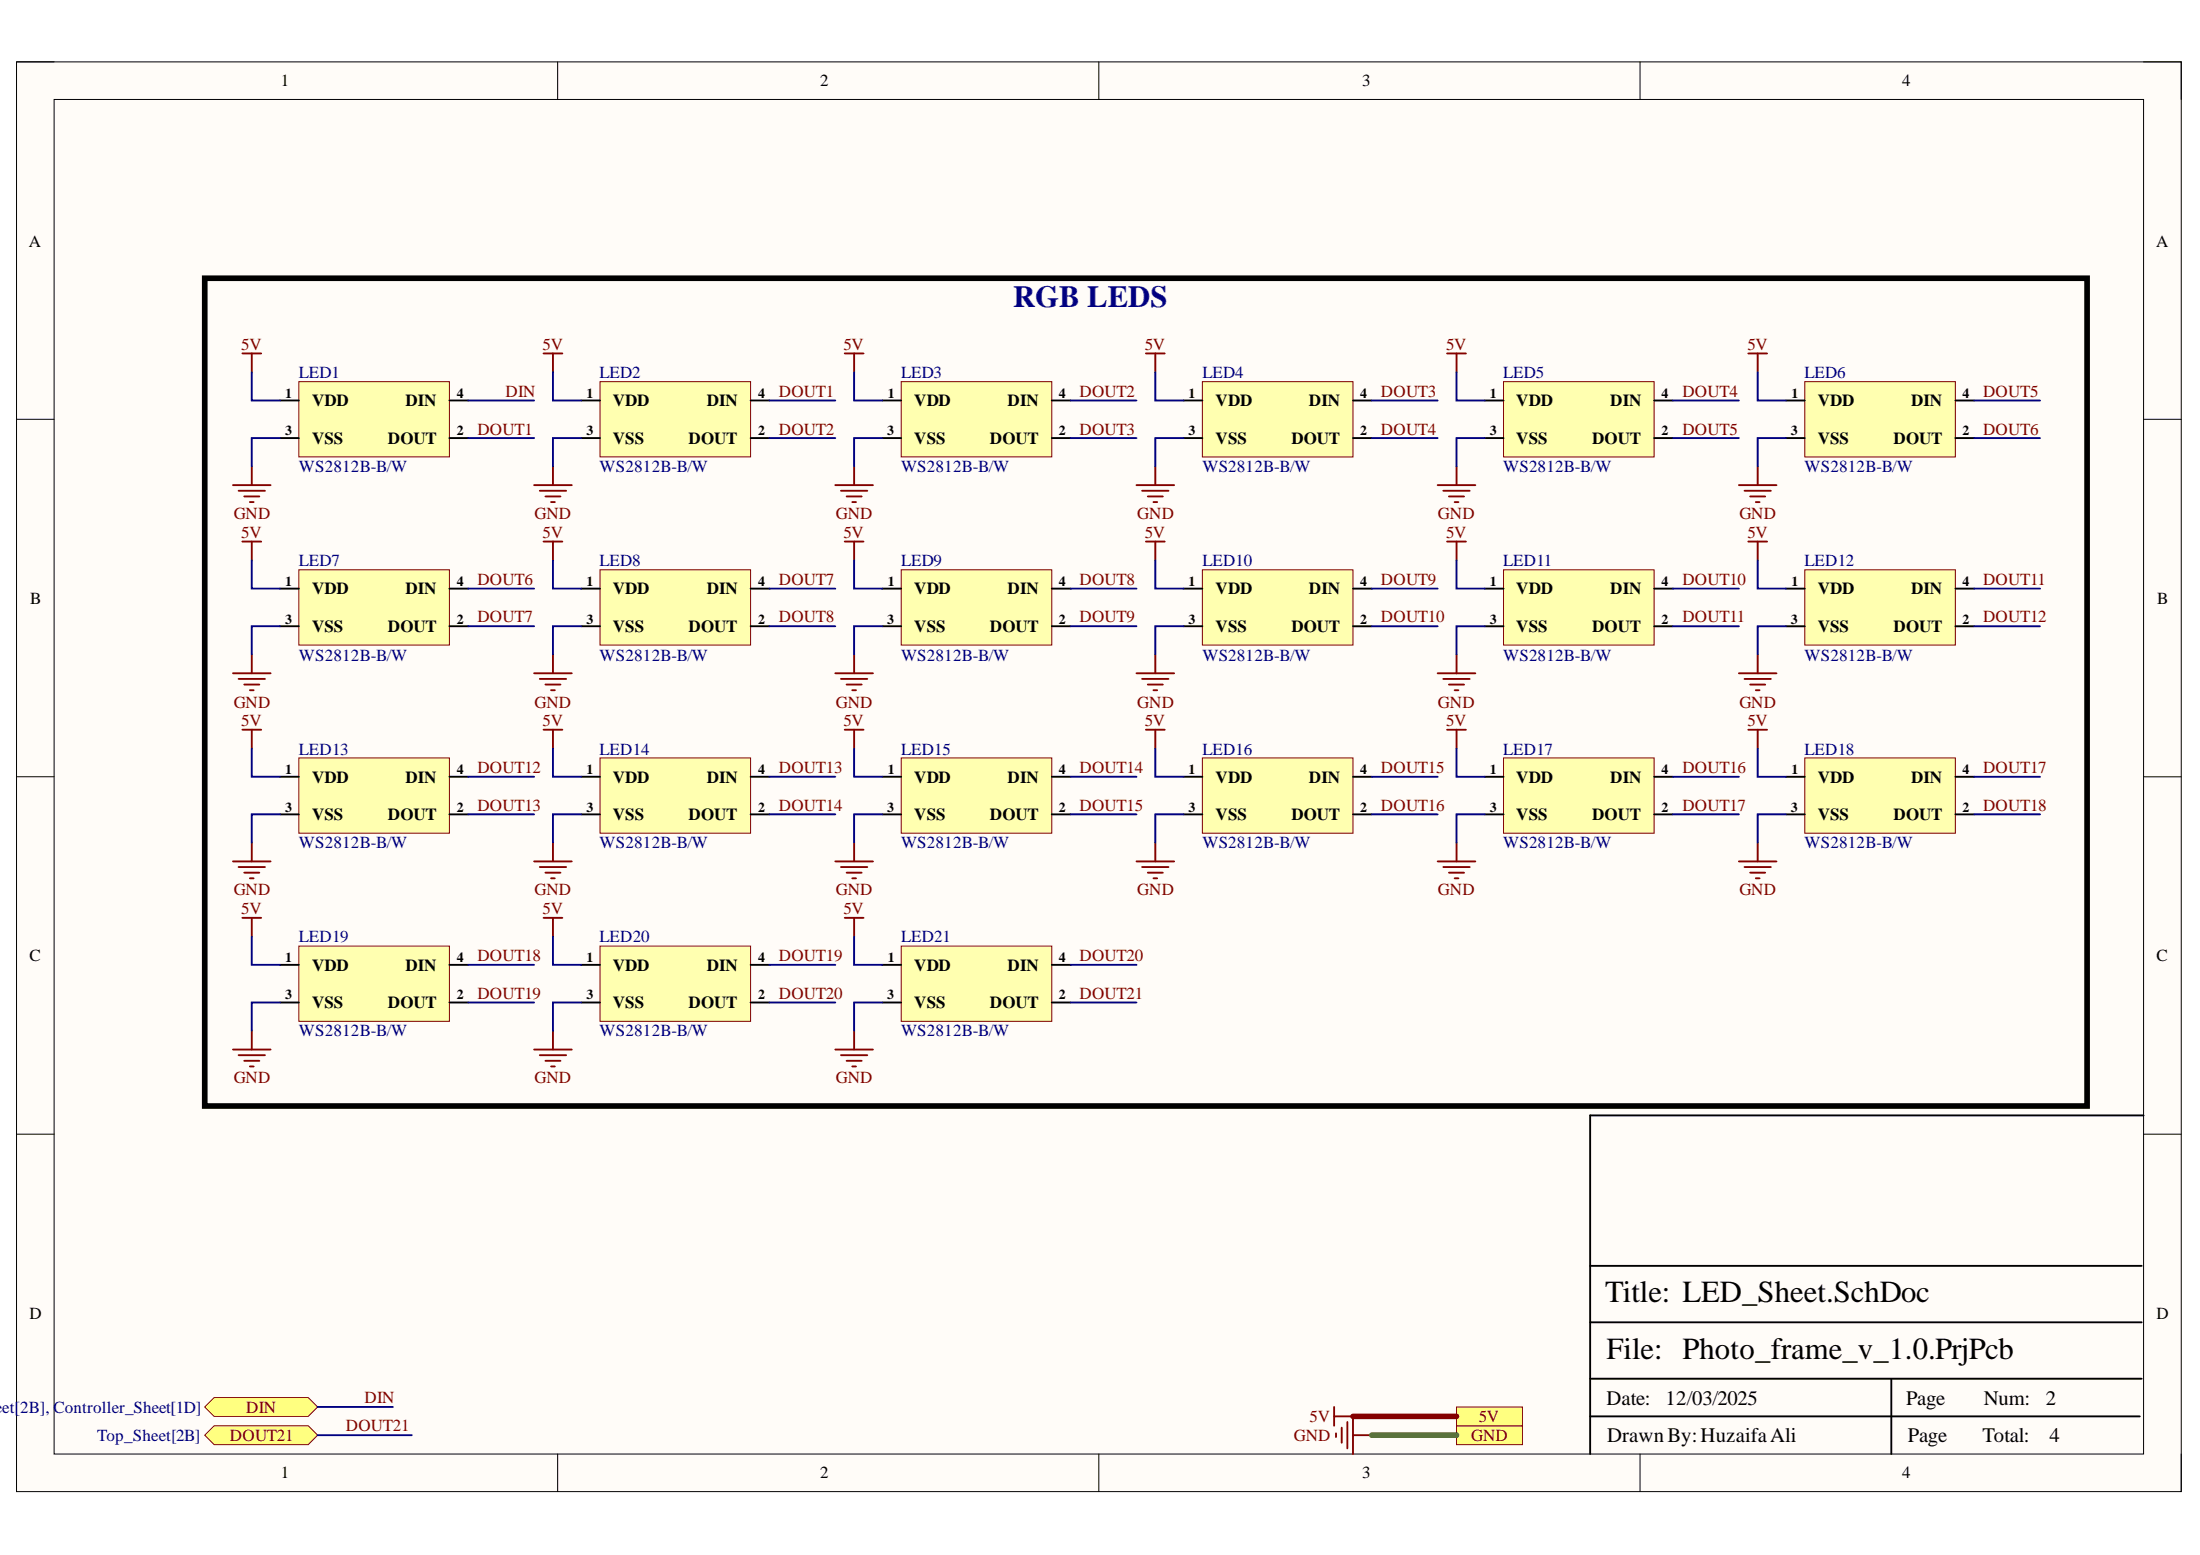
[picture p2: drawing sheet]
<svg xmlns="http://www.w3.org/2000/svg" width="297mm" height="210mm" viewBox="0 0 297 210" stroke-linecap="round" stroke-linejoin="round" font-family="sans-serif">
<path d="M2.2 8.4h292.3v192.9h-292.3z" fill-rule="evenodd" fill="#fffcf8"/>
<path d="M2.2 8.4h292.3v192.9h-292.3z" fill="none" stroke="#000" stroke-width=".14"/>
<path d="M7.3 13.4h282.1v182.9h-282.1z" fill-rule="evenodd" fill="#fffcf8"/>
<g fill="none" stroke="#000" stroke-width=".14">
<path d="M2.2 8.3h5.1M7.3 13.4h282.1v182.9h-282.1zM75.3 8.3v5.1M148.4 8.3v5.1M221.4 8.4v5M289.4 8.4h5.1v5M2.2 56.6h5.1M289.4 56.6h5.1M2.2 104.9h5.1M289.4 104.9h5.1M2.2 153.1h5.1M289.4 153.1h5.1"/>
<path d="M75.3 196.3v5M148.4 196.3v5M221.4 196.3v5M294.5 196.3v5"/>
</g>
<path d="M289.4 150.6h-74.7v45.7M214.7 178.5h74.5M214.7 170.9h74.5M214.7 191.2h74.2M214.7 186.1h74.5M255.4 186.1v10.2" fill="none" stroke="#000" stroke-width=".25"/>
<path d="M40.3 51.5h20.4v10.2h-20.4z" fill-rule="evenodd" fill="#ffffb0"/>
<path d="M40.3 51.5h20.4v10.2h-20.4z" fill="none" stroke="#800000" stroke-width=".14"/>
<path d="M37.8 54.1h2.5M37.8 59.1h2.5M60.7 54.1h2.5M60.7 59.1h2.5" fill="none" stroke="#000" stroke-width=".25"/>
<path d="M32.7 47.7h2.6M34 47.7v2.5M31.5 65.5h5M32.2 66.2h3.6M33 67h2M33.7 67.8h.5M34 62.9v2.6" fill="none" stroke="#800000" stroke-width=".25"/>
<path d="M27.6 189.9l1.3-1.2h12.7l1.3 1.2-1.3 1.3h-12.7z" fill-rule="evenodd" fill="#ffff80"/>
<path d="M27.6 189.9l1.3-1.2h12.7l1.3 1.2-1.3 1.3h-12.7z" fill="none" stroke="#800000" stroke-width=".14"/>
<path d="M180.4 193.5v.5M181.2 192.7v2.1M181.9 192v3.5M182.7 191.2v5.1M182.7 193.7h2.5" fill="none" stroke="#800000" stroke-width=".25"/>
<path d="M196.7 192.5h8.9v2.5h-8.9z" fill-rule="evenodd" fill="#ffff80"/>
<path d="M196.7 192.5h8.9v2.5h-8.9z" fill="none" stroke="#800000" stroke-width=".14"/>
<path d="M180.1 189.9v2.6M180.1 191.2h2.6" fill="none" stroke="#800000" stroke-width=".25"/>
<path d="M196.7 189.9h8.9v2.6h-8.9z" fill-rule="evenodd" fill="#ffff80"/>
<path d="M196.7 189.9h8.9v2.6h-8.9z" fill="none" stroke="#800000" stroke-width=".14"/>
<path d="M27.6 193.7l1.3-1.2h12.7l1.3 1.2-1.3 1.3h-12.7z" fill-rule="evenodd" fill="#ffff80"/>
<path d="M27.6 193.7l1.3-1.2h12.7l1.3 1.2-1.3 1.3h-12.7z" fill="none" stroke="#800000" stroke-width=".14"/>
<path d="M81 51.5h20.3v10.2h-20.3z" fill-rule="evenodd" fill="#ffffb0"/>
<path d="M81 51.5h20.3v10.2h-20.3z" fill="none" stroke="#800000" stroke-width=".14"/>
<path d="M78.5 54.1h2.5M78.5 59.1h2.5M101.3 54.1h2.6M101.3 59.1h2.6" fill="none" stroke="#000" stroke-width=".25"/>
<path d="M73.4 47.7h2.5M74.7 47.7v2.5M72.1 65.5h5.1M72.9 66.2h3.5M73.6 67h2.1M74.4 67.8h.5M74.7 62.9v2.6" fill="none" stroke="#800000" stroke-width=".25"/>
<path d="M121.7 51.5h20.3v10.2h-20.3z" fill-rule="evenodd" fill="#ffffb0"/>
<path d="M121.7 51.5h20.3v10.2h-20.3z" fill="none" stroke="#800000" stroke-width=".14"/>
<path d="M119.1 54.1h2.6M119.1 59.1h2.6M142 54.1h2.6M142 59.1h2.6" fill="none" stroke="#000" stroke-width=".25"/>
<path d="M114.1 47.7h2.5M115.3 47.7v2.5M112.8 65.5h5.1M113.5 66.2h3.6M114.3 67h2M115.1 67.8h.5M115.3 62.9v2.6" fill="none" stroke="#800000" stroke-width=".25"/>
<path d="M162.3 51.5h20.4v10.2h-20.4z" fill-rule="evenodd" fill="#ffffb0"/>
<path d="M162.3 51.5h20.4v10.2h-20.4z" fill="none" stroke="#800000" stroke-width=".14"/>
<path d="M159.8 54.1h2.5M159.8 59.1h2.5M182.7 54.1h2.5M182.7 59.1h2.5" fill="none" stroke="#000" stroke-width=".25"/>
<path d="M154.7 47.7h2.6M156 47.7v2.5M153.4 65.5h5.1M154.2 66.2h3.6M155 67h2M155.7 67.8h.5M156 62.9v2.6" fill="none" stroke="#800000" stroke-width=".25"/>
<path d="M203 51.5h20.3v10.2h-20.3z" fill-rule="evenodd" fill="#ffffb0"/>
<path d="M203 51.5h20.3v10.2h-20.3z" fill="none" stroke="#800000" stroke-width=".14"/>
<path d="M200.5 54.1h2.5M200.5 59.1h2.5M223.3 54.1h2.6M223.3 59.1h2.6" fill="none" stroke="#000" stroke-width=".25"/>
<path d="M195.4 47.7h2.5M196.7 47.7v2.5M194.1 65.5h5.1M194.9 66.2h3.5M195.6 67h2.1M196.4 67.8h.5M196.7 63v2.5" fill="none" stroke="#800000" stroke-width=".25"/>
<path d="M243.7 51.5h20.3v10.2h-20.3z" fill-rule="evenodd" fill="#ffffb0"/>
<path d="M243.7 51.5h20.3v10.2h-20.3z" fill="none" stroke="#800000" stroke-width=".14"/>
<path d="M241.1 54.1h2.6M241.1 59.1h2.6M264 54.1h2.5M264 59.1h2.5" fill="none" stroke="#000" stroke-width=".25"/>
<path d="M236 47.7h2.6M237.3 47.7v2.5M234.8 65.5h5.1M235.5 66.2h3.6M236.3 67h2M237.1 67.8h.5M237.3 63v2.5" fill="none" stroke="#800000" stroke-width=".25"/>
<path d="M40.3 76.9h20.4v10.2h-20.4z" fill-rule="evenodd" fill="#ffffb0"/>
<path d="M40.3 76.9h20.4v10.2h-20.4z" fill="none" stroke="#800000" stroke-width=".14"/>
<path d="M37.8 79.5h2.5M60.7 79.5h2.5M37.8 84.5h2.5M60.7 84.5h2.5" fill="none" stroke="#000" stroke-width=".25"/>
<path d="M32.7 73.1h2.6M34 73.1v2.5M31.5 90.9h5M32.2 91.6h3.6M33 92.4h2M33.7 93.2h.5M34 88.3v2.6" fill="none" stroke="#800000" stroke-width=".25"/>
<path d="M81 76.9h20.3v10.2h-20.3z" fill-rule="evenodd" fill="#ffffb0"/>
<path d="M81 76.9h20.3v10.2h-20.3z" fill="none" stroke="#800000" stroke-width=".14"/>
<path d="M78.5 79.5h2.5M101.3 79.5h2.6M78.5 84.5h2.5M101.3 84.5h2.6" fill="none" stroke="#000" stroke-width=".25"/>
<path d="M73.4 73.1h2.5M74.7 73.1v2.5M72.1 90.9h5.1M72.9 91.6h3.5M73.6 92.4h2.1M74.4 93.2h.5M74.7 88.3v2.6" fill="none" stroke="#800000" stroke-width=".25"/>
<path d="M121.7 76.9h20.3v10.2h-20.3z" fill-rule="evenodd" fill="#ffffb0"/>
<path d="M121.7 76.9h20.3v10.2h-20.3z" fill="none" stroke="#800000" stroke-width=".14"/>
<path d="M119.1 79.5h2.6M142 79.5h2.6M119.1 84.5h2.6M142 84.5h2.6" fill="none" stroke="#000" stroke-width=".25"/>
<path d="M114.1 73.1h2.5M115.3 73.1v2.5M112.8 90.9h5.1M113.5 91.6h3.6M114.3 92.4h2M115.1 93.2h.5M115.3 88.3v2.6" fill="none" stroke="#800000" stroke-width=".25"/>
<path d="M162.3 76.9h20.4v10.2h-20.4z" fill-rule="evenodd" fill="#ffffb0"/>
<path d="M162.3 76.9h20.4v10.2h-20.4z" fill="none" stroke="#800000" stroke-width=".14"/>
<path d="M159.8 79.5h2.5M182.7 79.5h2.5M159.8 84.5h2.5M182.7 84.5h2.5" fill="none" stroke="#000" stroke-width=".25"/>
<path d="M154.7 73.1h2.6M156 73.1v2.5M153.4 90.9h5.1M154.2 91.6h3.6M155 92.4h2M155.7 93.2h.5M156 88.3v2.6" fill="none" stroke="#800000" stroke-width=".25"/>
<path d="M203 76.9h20.3v10.2h-20.3z" fill-rule="evenodd" fill="#ffffb0"/>
<path d="M203 76.9h20.3v10.2h-20.3z" fill="none" stroke="#800000" stroke-width=".14"/>
<path d="M200.5 79.5h2.5M223.3 79.5h2.6M200.5 84.5h2.5M223.3 84.5h2.6" fill="none" stroke="#000" stroke-width=".25"/>
<path d="M195.4 73.1h2.5M196.7 73.1v2.6M194.1 90.9h5.1M194.9 91.6h3.5M195.6 92.4h2.1M196.4 93.2h.5M196.7 88.3v2.6" fill="none" stroke="#800000" stroke-width=".25"/>
<path d="M243.7 76.9h20.3v10.2h-20.3z" fill-rule="evenodd" fill="#ffffb0"/>
<path d="M243.7 76.9h20.3v10.2h-20.3z" fill="none" stroke="#800000" stroke-width=".14"/>
<path d="M241.1 79.5h2.6M264 79.5h2.5M241.1 84.5h2.6M264 84.5h2.5" fill="none" stroke="#000" stroke-width=".25"/>
<path d="M236 73.1h2.6M237.3 73.1v2.6" fill="none" stroke="#800000" stroke-width=".25"/>
<path d="M40.3 102.3h20.4v10.2h-20.4z" fill-rule="evenodd" fill="#ffffb0"/>
<path d="M40.3 102.3h20.4v10.2h-20.4z" fill="none" stroke="#800000" stroke-width=".14"/>
<path d="M37.8 104.9h2.5M37.8 109.9h2.5M60.7 104.9h2.5M60.7 109.9h2.5" fill="none" stroke="#000" stroke-width=".25"/>
<path d="M32.7 98.5h2.6M34 98.5v2.5M31.5 116.3h5M32.2 117h3.6M33 117.8h2M33.7 118.6h.5M34 113.7v2.6" fill="none" stroke="#800000" stroke-width=".25"/>
<path d="M81 102.3h20.3v10.2h-20.3z" fill-rule="evenodd" fill="#ffffb0"/>
<path d="M81 102.3h20.3v10.2h-20.3z" fill="none" stroke="#800000" stroke-width=".14"/>
<path d="M78.5 104.9h2.5M78.5 109.9h2.5M101.3 104.9h2.6M101.3 109.9h2.6" fill="none" stroke="#000" stroke-width=".25"/>
<path d="M73.4 98.5h2.5M74.7 98.5v2.5M72.1 116.3h5.1M72.9 117h3.5M73.6 117.8h2.1M74.4 118.6h.5M74.7 113.7v2.6" fill="none" stroke="#800000" stroke-width=".25"/>
<path d="M121.7 102.3h20.3v10.2h-20.3z" fill-rule="evenodd" fill="#ffffb0"/>
<path d="M121.7 102.3h20.3v10.2h-20.3z" fill="none" stroke="#800000" stroke-width=".14"/>
<path d="M119.1 104.9h2.6M119.1 109.9h2.6M142 104.9h2.6M142 109.9h2.6" fill="none" stroke="#000" stroke-width=".25"/>
<path d="M114.1 98.5h2.5M115.3 98.5v2.5M112.8 116.3h5.1M113.5 117h3.6M114.3 117.8h2M115.1 118.6h.5M115.3 113.7v2.6" fill="none" stroke="#800000" stroke-width=".25"/>
<path d="M162.3 102.3h20.4v10.2h-20.4z" fill-rule="evenodd" fill="#ffffb0"/>
<path d="M162.3 102.3h20.4v10.2h-20.4z" fill="none" stroke="#800000" stroke-width=".14"/>
<path d="M159.8 104.9h2.5M159.8 109.9h2.5M182.7 104.9h2.5M182.7 109.9h2.5" fill="none" stroke="#000" stroke-width=".25"/>
<path d="M154.7 98.5h2.6M156 98.5v2.5M153.4 116.3h5.1M154.2 117h3.6M155 117.8h2M155.7 118.6h.5M156 113.7v2.6" fill="none" stroke="#800000" stroke-width=".25"/>
<path d="M203 102.3h20.3v10.2h-20.3z" fill-rule="evenodd" fill="#ffffb0"/>
<path d="M203 102.3h20.3v10.2h-20.3z" fill="none" stroke="#800000" stroke-width=".14"/>
<path d="M200.5 104.9h2.5M200.5 109.9h2.5M223.3 104.9h2.6M223.3 109.9h2.6" fill="none" stroke="#000" stroke-width=".25"/>
<path d="M195.4 98.5h2.5M196.7 98.5v2.5M194.1 116.3h5.1M194.9 117h3.5M195.6 117.8h2.1M196.4 118.6h.5M196.7 113.7v2.6" fill="none" stroke="#800000" stroke-width=".25"/>
<path d="M243.7 102.3h20.3v10.2h-20.3z" fill-rule="evenodd" fill="#ffffb0"/>
<path d="M243.7 102.3h20.3v10.2h-20.3z" fill="none" stroke="#800000" stroke-width=".14"/>
<path d="M241.1 104.9h2.6M241.1 109.9h2.6M264 104.9h2.5M264 109.9h2.5" fill="none" stroke="#000" stroke-width=".25"/>
<path d="M236 98.5h2.6M237.3 98.5v2.5M234.8 116.3h5.1M235.5 117h3.6M236.3 117.8h2M237.1 118.6h.5M237.3 113.7v2.6" fill="none" stroke="#800000" stroke-width=".25"/>
<path d="M40.3 127.7h20.4v10.2h-20.4z" fill-rule="evenodd" fill="#ffffb0"/>
<path d="M40.3 127.7h20.4v10.2h-20.4z" fill="none" stroke="#800000" stroke-width=".14"/>
<path d="M37.8 130.2h2.5M37.8 135.3h2.5M60.7 130.2h2.5M60.7 135.3h2.5" fill="none" stroke="#000" stroke-width=".25"/>
<path d="M32.7 123.9h2.6M34 123.9v2.5M34 139.1v2.6M31.5 141.7h5M32.2 142.4h3.6M33 143.2h2M33.7 144h.5" fill="none" stroke="#800000" stroke-width=".25"/>
<path d="M81 127.7h20.3v10.2h-20.3z" fill-rule="evenodd" fill="#ffffb0"/>
<path d="M81 127.7h20.3v10.2h-20.3z" fill="none" stroke="#800000" stroke-width=".14"/>
<path d="M78.5 130.2h2.5M78.5 135.3h2.5M101.3 130.2h2.6M101.3 135.3h2.6" fill="none" stroke="#000" stroke-width=".25"/>
<path d="M73.4 123.9h2.5M74.7 123.9v2.5M74.7 139.1v2.6M72.1 141.7h5.1M72.9 142.4h3.5M73.6 143.2h2.1M74.4 144h.5" fill="none" stroke="#800000" stroke-width=".25"/>
<path d="M121.7 127.7h20.3v10.2h-20.3z" fill-rule="evenodd" fill="#ffffb0"/>
<path d="M121.7 127.7h20.3v10.2h-20.3z" fill="none" stroke="#800000" stroke-width=".14"/>
<path d="M119.1 130.2h2.6M119.1 135.3h2.6M142 130.2h2.6M142 135.3h2.6" fill="none" stroke="#000" stroke-width=".25"/>
<path d="M234.8 90.9h5.1M235.5 91.6h3.6M236.3 92.4h2M237.1 93.2h.5M237.3 88.3v2.6M114.1 123.9h2.5M115.3 123.9v2.5M115.3 139.1v2.6M112.8 141.7h5.1M113.5 142.4h3.6M114.3 143.2h2M115.1 144h.5" fill="none" stroke="#800000" stroke-width=".25"/>
<g fill="none" stroke="#000080" stroke-width=".25">
<path d="M34 50.2v3.9h3.8M37.8 59.1h-3.8v3.8M63.2 54.1h8.9M63.2 59.1h8.9M74.7 50.2v3.9h3.8M78.5 59.1h-3.8v3.8M103.9 54.1h8.9M103.9 59.1h8.9M115.3 50.2v3.9h3.8M119.1 59.1h-3.8v3.8M144.6 54.1h8.8M144.6 59.1h8.8"/>
<path d="M156 50.2v3.9h3.8M159.8 59.1h-3.8v3.8M185.2 54.1h8.9M185.2 59.1h8.9M196.7 50.2v3.9h3.8M200.5 59.1h-3.8v3.9M225.9 54.1h8.9M225.9 59.1h8.9M237.3 50.2v3.9h3.8M241.1 59.1h-3.8v3.9M266.5 54.1h8.9M266.5 59.1h8.9"/>
<path d="M34 75.6v3.9h3.8M63.2 79.5h8.9M74.7 75.6v3.9h3.8M103.9 79.5h8.9M115.3 75.6v3.9h3.8M144.6 79.5h8.8M156 75.6v3.9h3.8M185.2 79.5h8.9M196.7 75.7v3.8h3.8M225.9 79.5h8.9M237.3 75.7v3.8h3.8M266.5 79.5h8.9"/>
<path d="M37.8 84.5h-3.8v3.8M63.2 84.5h8.9M78.5 84.5h-3.8v3.8M103.9 84.5h8.9M119.1 84.5h-3.8v3.8M144.6 84.5h8.8M159.8 84.5h-3.8v3.8M185.2 84.5h8.9M200.5 84.5h-3.8v3.8M225.9 84.5h8.9M241.1 84.5h-3.8v3.8M266.5 84.5h8.9"/>
<path d="M34 101v3.9h3.8M37.8 109.9h-3.8v3.8M63.2 104.9h8.9M63.2 109.9h8.9M74.7 101v3.9h3.8M78.5 109.9h-3.8v3.8M103.9 104.9h8.9M103.9 109.9h8.9M115.3 101v3.9h3.8M119.1 109.9h-3.8v3.8M144.6 104.9h8.8M144.6 109.9h8.8"/>
<path d="M156 101v3.9h3.8M159.8 109.9h-3.8v3.8M185.2 104.9h8.9M185.2 109.9h8.9M196.7 101v3.9h3.8M200.5 109.9h-3.8v3.8M225.9 104.9h8.9M225.9 109.9h8.9M237.3 101v3.9h3.8M241.1 109.9h-3.8v3.8M266.5 104.9h8.9M266.5 109.9h8.9"/>
<path d="M34 126.4v3.8h3.8M37.8 135.3h-3.8v3.8M63.2 130.2h8.9M63.2 135.3h8.9M74.7 126.4v3.8h3.8M78.5 135.3h-3.8v3.8M103.9 130.2h8.9M103.9 135.3h8.9M115.3 126.4v3.8h3.8M119.1 135.3h-3.8v3.8M144.6 130.2h8.8M144.6 135.3h8.8"/>
<path d="M42.9 189.9h10.2M42.9 193.7h12.7"/>
</g>
<path d="M185.2 193.7h11.5" fill="none" stroke="#38761d" stroke-width=".76"/>
<path d="M182.7 191.2h14" fill="none" stroke="#980000" stroke-width=".76"/>
<path d="M27.6 37.6h254.2v111.7h-254.2z" fill="none" stroke="#000" stroke-width=".76"/>
<text font-size="4.1" fill="#0b0b8e" x="136.8" y="41.5">RGB LEDS</text>
<g font-size="4.1">
<text x="216.7" y="175.8">Title: LED_Sheet.SchDoc</text>
<text x="216.9" y="183.4">File: Photo_frame_v_1.0.PrjPcb</text>
</g>
<g font-size="2.8">
<text x="216.9" y="189.6">Date:</text>
<text x="224.9" y="189.6">12/03/2025</text>
<text x="257.3" y="189.6">Page</text>
<text x="267.8" y="189.6">Num:</text>
<text x="276.2" y="189.6">2</text>
<text x="217" y="194.7">DrawnBy:HuzaifaAli</text>
<text x="257.6" y="194.7">Page</text>
<text x="267.7" y="194.7">Total:</text>
<text x="276.7" y="194.7">4</text>
</g>
<g font-size="2.3">
<text x="37.9" y="11.7">1</text>
<text x="110.7" y="11.7">2</text>
<text x="183.9" y="11.7">3</text>
<text x="256.8" y="11.7">4</text>
<text x="3.9" y="33.3">A</text>
<text x="291.1" y="33.3">A</text>
<text x="42.1" y="54.9">VDD</text>
<text x="42.1" y="59.9">VSS</text>
<text x="52.4" y="59.9">DOUT</text>
<text x="54.7" y="54.9">DIN</text>
<text x="82.7" y="54.9">VDD</text>
<text x="82.7" y="59.9">VSS</text>
<text x="93" y="59.9">DOUT</text>
<text x="95.4" y="54.9">DIN</text>
<text x="123.4" y="54.9">VDD</text>
<text x="123.4" y="59.9">VSS</text>
<text x="133.7" y="59.9">DOUT</text>
<text x="136" y="54.9">DIN</text>
<text x="164.1" y="54.9">VDD</text>
<text x="164.1" y="59.9">VSS</text>
<text x="174.4" y="59.9">DOUT</text>
<text x="176.7" y="54.9">DIN</text>
<text x="204.7" y="54.9">VDD</text>
<text x="204.7" y="59.9">VSS</text>
<text x="215" y="59.9">DOUT</text>
<text x="217.4" y="54.9">DIN</text>
<text x="245.4" y="54.9">VDD</text>
<text x="245.4" y="59.9">VSS</text>
<text x="255.7" y="59.9">DOUT</text>
<text x="258" y="54.9">DIN</text>
<text x="4.1" y="81.5">B</text>
<text x="42.1" y="80.2">VDD</text>
<text x="54.7" y="80.2">DIN</text>
<text x="82.7" y="80.2">VDD</text>
<text x="95.4" y="80.2">DIN</text>
<text x="123.4" y="80.2">VDD</text>
<text x="136" y="80.2">DIN</text>
<text x="164.1" y="80.2">VDD</text>
<text x="176.7" y="80.2">DIN</text>
<text x="204.7" y="80.2">VDD</text>
<text x="217.4" y="80.2">DIN</text>
<text x="245.4" y="80.2">VDD</text>
<text x="258" y="80.2">DIN</text>
<text x="291.3" y="81.5">B</text>
<text x="42.1" y="85.3">VSS</text>
<text x="52.4" y="85.3">DOUT</text>
<text x="82.7" y="85.3">VSS</text>
<text x="93" y="85.3">DOUT</text>
<text x="123.4" y="85.3">VSS</text>
<text x="133.7" y="85.3">DOUT</text>
<text x="164.1" y="85.3">VSS</text>
<text x="174.4" y="85.3">DOUT</text>
<text x="204.7" y="85.3">VSS</text>
<text x="215" y="85.3">DOUT</text>
<text x="245.4" y="85.3">VSS</text>
<text x="255.7" y="85.3">DOUT</text>
<text x="42.1" y="105.7">VDD</text>
<text x="54.7" y="105.7">DIN</text>
<text x="82.7" y="105.7">VDD</text>
<text x="95.4" y="105.7">DIN</text>
<text x="123.4" y="105.7">VDD</text>
<text x="136" y="105.7">DIN</text>
<text x="164.1" y="105.7">VDD</text>
<text x="176.7" y="105.7">DIN</text>
<text x="204.7" y="105.7">VDD</text>
<text x="217.4" y="105.7">DIN</text>
<text x="245.4" y="105.7">VDD</text>
<text x="258" y="105.7">DIN</text>
<text x="42.1" y="110.7">VSS</text>
<text x="52.4" y="110.7">DOUT</text>
<text x="82.7" y="110.7">VSS</text>
<text x="93" y="110.7">DOUT</text>
<text x="123.4" y="110.7">VSS</text>
<text x="133.7" y="110.7">DOUT</text>
<text x="164.1" y="110.7">VSS</text>
<text x="174.4" y="110.7">DOUT</text>
<text x="204.7" y="110.7">VSS</text>
<text x="215" y="110.7">DOUT</text>
<text x="245.4" y="110.7">VSS</text>
<text x="255.7" y="110.7">DOUT</text>
<text x="4" y="129.7">C</text>
<text x="42.1" y="131">VDD</text>
<text x="54.7" y="131">DIN</text>
<text x="82.7" y="131">VDD</text>
<text x="95.4" y="131">DIN</text>
<text x="123.4" y="131">VDD</text>
<text x="136" y="131">DIN</text>
<text x="291.2" y="129.7">C</text>
<text x="42.1" y="136.1">VSS</text>
<text x="52.4" y="136.1">DOUT</text>
<text x="82.7" y="136.1">VSS</text>
<text x="93" y="136.1">DOUT</text>
<text x="123.4" y="136.1">VSS</text>
<text x="133.7" y="136.1">DOUT</text>
<text x="4" y="178">D</text>
<text x="291.2" y="178">D</text>
<text x="37.9" y="199.6">1</text>
<text x="110.7" y="199.6">2</text>
<text x="183.9" y="199.6">3</text>
<text x="256.8" y="199.6">4</text>
</g>
<g font-size="2.3" fill="#800000">
<text x="32.6" y="47.2">5V</text>
<text x="73.3" y="47.2">5V</text>
<text x="113.9" y="47.2">5V</text>
<text x="154.6" y="47.2">5V</text>
<text x="195.3" y="47.2">5V</text>
<text x="235.9" y="47.2">5V</text>
<text x="68.3" y="53.6">DIN</text>
<text x="105.2" y="53.6">DOUT1</text>
<text x="145.8" y="53.6">DOUT2</text>
<text x="186.5" y="53.6">DOUT3</text>
<text x="227.1" y="53.6">DOUT4</text>
<text x="267.8" y="53.6">DOUT5</text>
<text x="64.5" y="58.7">DOUT1</text>
<text x="105.2" y="58.7">DOUT2</text>
<text x="145.8" y="58.7">DOUT3</text>
<text x="186.5" y="58.7">DOUT4</text>
<text x="227.1" y="58.7">DOUT5</text>
<text x="267.8" y="58.7">DOUT6</text>
<text x="31.6" y="70.1">GND</text>
<text x="72.2" y="70.1">GND</text>
<text x="112.9" y="70.1">GND</text>
<text x="153.5" y="70.1">GND</text>
<text x="194.2" y="70.1">GND</text>
<text x="234.8" y="70.1">GND</text>
<text x="32.6" y="72.6">5V</text>
<text x="73.3" y="72.6">5V</text>
<text x="113.9" y="72.6">5V</text>
<text x="154.6" y="72.6">5V</text>
<text x="195.3" y="72.6">5V</text>
<text x="235.9" y="72.6">5V</text>
<text x="64.5" y="78.9">DOUT6</text>
<text x="105.2" y="78.9">DOUT7</text>
<text x="145.8" y="78.9">DOUT8</text>
<text x="186.5" y="78.9">DOUT9</text>
<text x="227.1" y="78.9">DOUT10</text>
<text x="267.8" y="78.9">DOUT11</text>
<text x="64.5" y="84">DOUT7</text>
<text x="105.2" y="84">DOUT8</text>
<text x="145.8" y="84">DOUT9</text>
<text x="186.5" y="84">DOUT10</text>
<text x="227.1" y="84">DOUT11</text>
<text x="267.8" y="84">DOUT12</text>
<text x="31.6" y="95.5">GND</text>
<text x="72.2" y="95.5">GND</text>
<text x="112.9" y="95.5">GND</text>
<text x="153.5" y="95.5">GND</text>
<text x="194.2" y="95.5">GND</text>
<text x="234.8" y="95.5">GND</text>
<text x="32.6" y="98.1">5V</text>
<text x="73.3" y="98.1">5V</text>
<text x="113.9" y="98.1">5V</text>
<text x="154.6" y="98.1">5V</text>
<text x="195.3" y="98.1">5V</text>
<text x="235.9" y="98.1">5V</text>
<text x="64.5" y="104.4">DOUT12</text>
<text x="105.2" y="104.4">DOUT13</text>
<text x="145.8" y="104.4">DOUT14</text>
<text x="186.5" y="104.4">DOUT15</text>
<text x="227.1" y="104.4">DOUT16</text>
<text x="267.8" y="104.4">DOUT17</text>
<text x="64.5" y="109.5">DOUT13</text>
<text x="105.2" y="109.5">DOUT14</text>
<text x="145.8" y="109.5">DOUT15</text>
<text x="186.5" y="109.5">DOUT16</text>
<text x="227.1" y="109.5">DOUT17</text>
<text x="267.8" y="109.5">DOUT18</text>
<text x="31.6" y="120.9">GND</text>
<text x="32.6" y="123.4">5V</text>
<text x="72.2" y="120.9">GND</text>
<text x="73.3" y="123.4">5V</text>
<text x="112.9" y="120.9">GND</text>
<text x="113.9" y="123.4">5V</text>
<text x="153.5" y="120.9">GND</text>
<text x="194.2" y="120.9">GND</text>
<text x="234.8" y="120.9">GND</text>
<text x="64.5" y="129.7">DOUT18</text>
<text x="105.2" y="129.7">DOUT19</text>
<text x="145.8" y="129.7">DOUT20</text>
<text x="64.5" y="134.8">DOUT19</text>
<text x="105.2" y="134.8">DOUT20</text>
<text x="145.8" y="134.8">DOUT21</text>
<text x="31.6" y="146.2">GND</text>
<text x="72.2" y="146.2">GND</text>
<text x="112.9" y="146.2">GND</text>
<text x="33.2" y="190.7">DIN</text>
<text x="49.2" y="189.4">DIN</text>
<text x="176.8" y="192">5V</text>
<text x="199.7" y="192">5V</text>
<text x="31" y="194.5">DOUT21</text>
<text x="46.7" y="193.2">DOUT21</text>
<text x="174.7" y="194.5">GND</text>
<text x="198.6" y="194.5">GND</text>
</g>
<g font-size="2.3" fill="#000080">
<text x="40.4" y="51.1">LED1</text>
<text x="81" y="51.1">LED2</text>
<text x="121.7" y="51.1">LED3</text>
<text x="162.3" y="51.1">LED4</text>
<text x="203" y="51.1">LED5</text>
<text x="243.6" y="51.1">LED6</text>
<text x="40.4" y="63.7">WS2812B-B/W</text>
<text x="81" y="63.7">WS2812B-B/W</text>
<text x="121.7" y="63.7">WS2812B-B/W</text>
<text x="162.3" y="63.7">WS2812B-B/W</text>
<text x="203" y="63.7">WS2812B-B/W</text>
<text x="243.6" y="63.7">WS2812B-B/W</text>
<text x="40.4" y="76.4">LED7</text>
<text x="81" y="76.4">LED8</text>
<text x="121.7" y="76.4">LED9</text>
<text x="162.3" y="76.4">LED10</text>
<text x="203" y="76.4">LED11</text>
<text x="243.6" y="76.4">LED12</text>
<text x="40.4" y="89.2">WS2812B-B/W</text>
<text x="81" y="89.2">WS2812B-B/W</text>
<text x="121.7" y="89.2">WS2812B-B/W</text>
<text x="162.3" y="89.2">WS2812B-B/W</text>
<text x="203" y="89.2">WS2812B-B/W</text>
<text x="243.6" y="89.2">WS2812B-B/W</text>
<text x="40.4" y="101.9">LED13</text>
<text x="81" y="101.9">LED14</text>
<text x="121.7" y="101.9">LED15</text>
<text x="162.3" y="101.9">LED16</text>
<text x="203" y="101.9">LED17</text>
<text x="243.6" y="101.9">LED18</text>
<text x="40.4" y="114.5">WS2812B-B/W</text>
<text x="81" y="114.5">WS2812B-B/W</text>
<text x="121.7" y="114.5">WS2812B-B/W</text>
<text x="162.3" y="114.5">WS2812B-B/W</text>
<text x="203" y="114.5">WS2812B-B/W</text>
<text x="243.6" y="114.5">WS2812B-B/W</text>
<text x="40.4" y="127.2">LED19</text>
<text x="81" y="127.2">LED20</text>
<text x="121.7" y="127.2">LED21</text>
<text x="40.4" y="139.9">WS2812B-B/W</text>
<text x="81" y="139.9">WS2812B-B/W</text>
<text x="121.7" y="139.9">WS2812B-B/W</text>
<text x="-.8" y="190.7">eet[2B], Controller_Sheet[1D]</text>
<text x="13.1" y="194.5">Top_Sheet[2B]</text>
</g>
<g font-size="1.9">
<text x="38.5" y="53.7">1</text>
<text x="61.7" y="53.7">4</text>
<text x="79.2" y="53.7">1</text>
<text x="102.4" y="53.7">4</text>
<text x="119.9" y="53.7">1</text>
<text x="143" y="53.7">4</text>
<text x="160.5" y="53.7">1</text>
<text x="183.7" y="53.7">4</text>
<text x="201.2" y="53.7">1</text>
<text x="224.4" y="53.7">4</text>
<text x="241.9" y="53.7">1</text>
<text x="265" y="53.7">4</text>
<text x="38.5" y="58.7">3</text>
<text x="61.7" y="58.7">2</text>
<text x="79.2" y="58.7">3</text>
<text x="102.4" y="58.7">2</text>
<text x="119.8" y="58.7">3</text>
<text x="143" y="58.7">2</text>
<text x="160.5" y="58.7">3</text>
<text x="183.7" y="58.7">2</text>
<text x="201.2" y="58.7">3</text>
<text x="224.4" y="58.7">2</text>
<text x="241.8" y="58.7">3</text>
<text x="265" y="58.7">2</text>
<text x="38.5" y="79.1">1</text>
<text x="61.7" y="79.1">4</text>
<text x="79.2" y="79.1">1</text>
<text x="102.4" y="79.1">4</text>
<text x="119.9" y="79.1">1</text>
<text x="143" y="79.1">4</text>
<text x="160.5" y="79.1">1</text>
<text x="183.7" y="79.1">4</text>
<text x="201.2" y="79.1">1</text>
<text x="224.4" y="79.1">4</text>
<text x="241.9" y="79.1">1</text>
<text x="265" y="79.1">4</text>
<text x="38.5" y="84.2">3</text>
<text x="61.7" y="84.2">2</text>
<text x="79.2" y="84.2">3</text>
<text x="102.4" y="84.2">2</text>
<text x="119.8" y="84.2">3</text>
<text x="143" y="84.2">2</text>
<text x="160.5" y="84.2">3</text>
<text x="183.7" y="84.2">2</text>
<text x="201.2" y="84.2">3</text>
<text x="224.4" y="84.2">2</text>
<text x="241.8" y="84.2">3</text>
<text x="265" y="84.2">2</text>
<text x="38.5" y="104.5">1</text>
<text x="61.7" y="104.5">4</text>
<text x="79.2" y="104.5">1</text>
<text x="102.4" y="104.5">4</text>
<text x="119.9" y="104.5">1</text>
<text x="143" y="104.5">4</text>
<text x="160.5" y="104.5">1</text>
<text x="183.7" y="104.5">4</text>
<text x="201.2" y="104.5">1</text>
<text x="224.4" y="104.5">4</text>
<text x="241.9" y="104.5">1</text>
<text x="265" y="104.5">4</text>
<text x="38.5" y="109.5">3</text>
<text x="61.7" y="109.5">2</text>
<text x="79.2" y="109.5">3</text>
<text x="102.4" y="109.5">2</text>
<text x="119.8" y="109.5">3</text>
<text x="143" y="109.5">2</text>
<text x="160.5" y="109.5">3</text>
<text x="183.7" y="109.5">2</text>
<text x="201.2" y="109.5">3</text>
<text x="224.4" y="109.5">2</text>
<text x="241.8" y="109.5">3</text>
<text x="265" y="109.5">2</text>
<text x="38.5" y="129.8">1</text>
<text x="61.7" y="129.8">4</text>
<text x="79.2" y="129.8">1</text>
<text x="102.4" y="129.8">4</text>
<text x="119.9" y="129.8">1</text>
<text x="143" y="129.8">4</text>
<text x="38.5" y="134.9">3</text>
<text x="61.7" y="134.9">2</text>
<text x="79.2" y="134.9">3</text>
<text x="102.4" y="134.9">2</text>
<text x="119.8" y="134.9">3</text>
<text x="143" y="134.9">2</text>
</g>
</svg>
